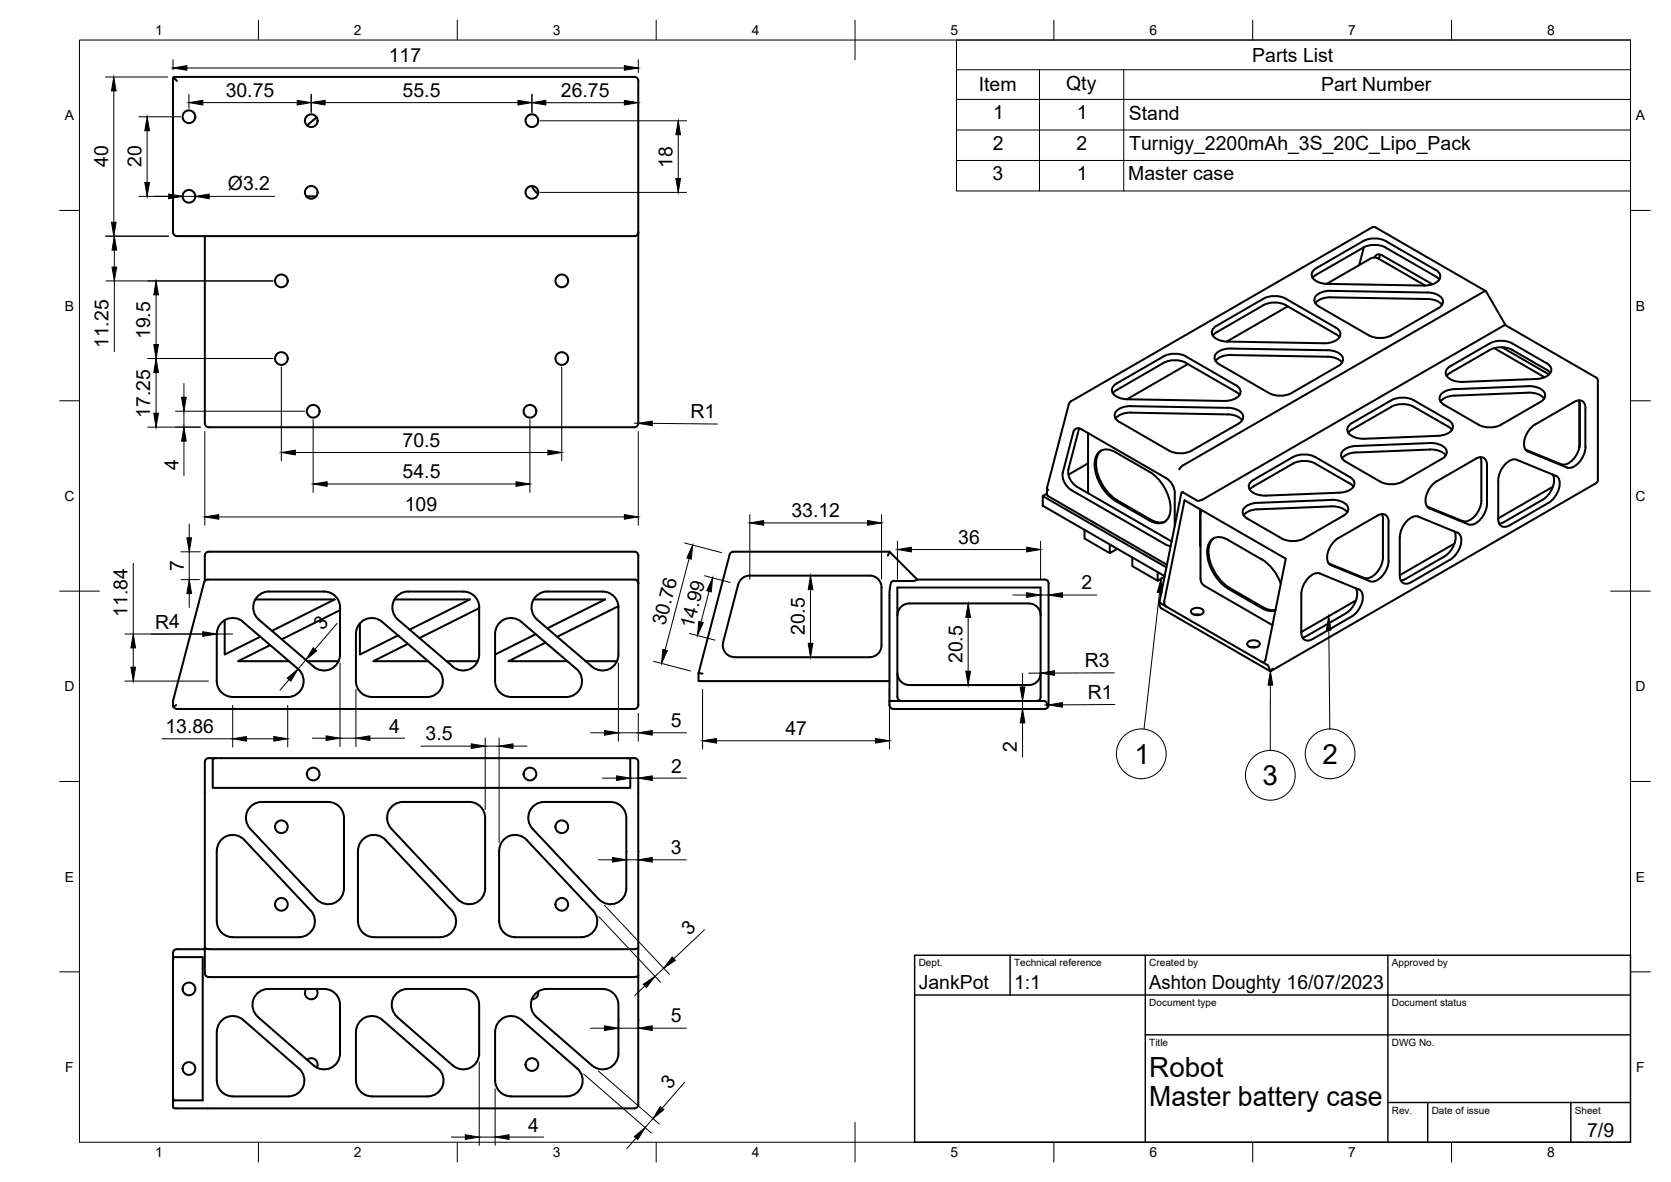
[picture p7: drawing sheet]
<svg xmlns="http://www.w3.org/2000/svg" width="420mm" height="297mm" viewBox="0 0 420 297" stroke-linecap="round" stroke-linejoin="round" font-family="sans-serif">
<!-- layer: Visible -->
<g fill="none" stroke="#000" stroke-width=".51">
<path d="M44.3 19.3h115.2M44.3 19.3l-.7 .1M159.5 19.3a.97 .97 0 0 1 1 1v86.1a1.01 1.01 0 0 1-1 1h-107a1.01 1.01 0 0 1-1-1v-47.1M44.5 20.3l-.9-.8-.1 .1v38.7a1.01 1.01 0 0 0 1 1h115a1.01 1.01 0 0 0 1-1M79.7 29.6l-2.5 1.9M77 49.3h2.5M133.7 46.7l.5 .9 1.1 1.1M344.9 57.2l-75.6 43.7M344.9 57.2l.6-.2 .5 .2M345.9 57.2l27.7 16M323.3 76.7l12.6 7.3M323.3 75.1l12.6 7.2"/>
<path d="M323.3 75.1a6.3 6.3 0 0 0-5.6 0l-11.8 6.8a1.77 1.77 0 0 0-1.2 1.8 1.77 1.77 0 0 0 1.4 1.6l1.2 .4 1.3 .1 24.3 .5a4.2 4.2 0 0 0 4.1-1.9 1.73 1.73 0 0 0-1.1-2.1M323.3 76.7a6.3 6.3 0 0 0-5.6 0l-12.1 7-.6 .6M323.8 77l-15.3 8.8M333.6 71.3l11-6.3 1.2-.3 .8 .3 11.8 6.8M334.6 74.7l25 .5 1.8 .5 1.2 .9M334.6 74.7l-1.4 .1-1.2 .4-1.3 1M342.9 62.2l-1.1 4.4M347 64l-.3 1.1M347.6 64.2l12.6 7.2M347.6 64.2a1.27 1.27 0 0 0-2 .5M358.9 73.5l-24.3-.4a4.2 4.2 0 0 0-4 1.8 1.74 1.74 0 0 0 1 2.1l12.6 7.3a6.3 6.3 0 0 0 5.7 0M358.9 73.5a4 4 0 0 1 3.9 1.9 1.75 1.75 0 0 1-1.1 2.1l-11.9 6.8"/>
<path d="M361 67.8l-12.6-7.2a6.3 6.3 0 0 0-5.6 0l-11.8 6.8a1.77 1.77 0 0 0-1.2 1.8 1.77 1.77 0 0 0 1.4 1.6l1.2 .4 1.3 .1 24.3 .5M361 69.5l-12.6-7.3a6.3 6.3 0 0 0-5.6 0l-12.1 7-.6 .6M361 67.8a1.72 1.72 0 0 1 1.2 1.6 1.72 1.72 0 0 1-1.1 1.6l-1.7 .6-1.4 .2M361 69.5l.9 .8M373.2 73.2l-75.7 43.7-1 1.1M373.2 73.2h.4l5 8.5M298.7 91.5l-15.3 8.8M309.5 87.6l24.3 .4M309.5 89.2l24.3 .4M309.5 89.2l-1.4 .1-1.2 .4-1.3 1M309.5 87.6a4.2 4.2 0 0 0-4 1.8 1.73 1.73 0 0 0 1 2.1M310.7 96.8l-12.5-7.2a6.3 6.3 0 0 0-5.6 0l-11.8 6.8a1.78 1.78 0 0 0-1.2 1.8 1.78 1.78 0 0 0 1.4 1.6l1.1 .4 1.4 .1 24.3 .5"/>
<path d="M310.7 98.5l-12.5-7.3a6.3 6.3 0 0 0-5.6 0l-12.1 7-.7 .6M310.8 96.8a1.72 1.72 0 0 1 1.1 1.6 1.72 1.72 0 0 1-1 1.6l-1.7 .6-1.4 .2M310.8 98.4l.9 .9M333.8 88a4 4 0 0 1 3.8 1.9 1.75 1.75 0 0 1-1.1 2.1l-11.8 6.8a6.2 6.2 0 0 1-5.6 0l-12.6-7.3M333.8 89.6l1.4 .2 1.1 .4 1.2 .9M335.9 83.9l.9 .9M362.5 98.9l.8-.5 1.7-.6 19.2-.8a4.3 4.3 0 0 1 4.2 1.8 1.72 1.72 0 0 1-1 2.2l-10 5.7a6.2 6.2 0 0 1-5.6 0l-8.7-5a1.68 1.68 0 0 1-.6-2.8zM364.2 92.4l10.4-6.1a6.3 6.3 0 0 1 5.7 0l8.6 5a1.76 1.76 0 0 1 1.2 1.7 1.76 1.76 0 0 1-1.4 1.7l-1.1 .4-1.3 .1-18.5 .8a4.3 4.3 0 0 1-4.2-1.8 1.56 1.56 0 0 1 .6-1.8zM365.7 99.4l18.5-.7 2.2 .2a3.4 3.4 0 0 1 1.9 1.3M365.7 99.4l-1.3 .2-1.1 .4-1.1 .9M375.7 87.5l12.7 7.3M377.7 87.3l11.8 6.8"/>
<path d="M378.1 81.8l-75.6 43.7M378.5 81.7l22.8 13.1M378.6 81.7l-.5 .1M389.8 93.7l-.6-.6-8.9-5.2a6.3 6.3 0 0 0-5.7 0l-10.2 5.9-.6 .7M401.3 94.8l.4 .4 .1 .5M401.8 95.7v24.9M268.6 118a4.5 4.5 0 0 0 2.1 4.2l23.9 13.9M269.3 100.9l-.5 .6-5.5 21.1 .3 .5M271.3 107.7l-2.7 10.3M271.4 107.6l-.1 .1M273.6 108.8v15.2M273.6 116.4l-5 2.9"/>
<path d="M276.3 113.7a3.4 3.4 0 0 1 4.2 0l8.5 4.8a11.4 11.4 0 0 1 5.3 10.2 2.97 2.97 0 0 1-4.4 2.5l-9.4-5.3a11.4 11.4 0 0 1-5.2-10.1l.2-.9zM277 113.2a5.4 5.4 0 0 0-1 6 11.9 11.9 0 0 0 4.9 6.5M284.4 103.7l24.3 .4M284.4 102.1l24.3 .4M284.4 102.1a4.2 4.2 0 0 0-4.1 1.8 1.73 1.73 0 0 0 1.1 2.1l12.6 7.2M284.4 103.7l-1.4 .1-1.3 .4-1.2 1M294 113.2a6.3 6.3 0 0 0 5.6 0M308.7 102.5a4 4 0 0 1 3.8 1.9 1.75 1.75 0 0 1-1.1 2M308.7 104.1l1.4 .2 1.1 .4 1.2 .9M311.4 106.5l-11.8 6.7M325.1 114.9l-9.9 5.7M325.1 116.5l-9.9 5.7"/>
<path d="M325.1 114.9a6.2 6.2 0 0 1 5.7 0l8.6 5a1.76 1.76 0 0 1 1.2 1.7 1.76 1.76 0 0 1-1.4 1.6l-1.1 .4-1.3 .2-18.5 .8a4.3 4.3 0 0 1-4.2-1.9 1.72 1.72 0 0 1 1.1-2.1M325.1 116.5a6.3 6.3 0 0 1 5.7 0M330.8 116.5l8.6 5 .9 .8M339.9 107.9l-.9 .9M362.6 115.3l-9.9 5.7M362.6 115.3a1.73 1.73 0 0 0 1.2-1.6 1.73 1.73 0 0 0-1.2-1.7l-1.7-.6-1.4-.1-18.6 .8a3.8 3.8 0 0 0-3.7 1.9 1.76 1.76 0 0 0 1.2 2l8.6 5a6.3 6.3 0 0 0 5.7 0M363.5 114.5a4.6 4.6 0 0 0-4-1.5l-19.2 .8-1.7 .5-1.2 .9M364.2 105.6l-8.7-5a6.3 6.3 0 0 0-5.7 0l-9.9 5.7M364.2 107.2l-8.7-5a6.3 6.3 0 0 0-5.7 0l-9.9 5.8M364.2 105.6a1.76 1.76 0 0 1 1.1 1.7 1.76 1.76 0 0 1-1.3 1.6l-1.1 .4-1.3 .2-18.6 .8a4.3 4.3 0 0 1-4.2-1.8 1.72 1.72 0 0 1 1.1-2.2M364.2 107.2l.9 .8M372.2 114.9l.3 1.2"/>
<path d="M372.5 116.1v9.7M386 106.7l9.8-5.7a1.73 1.73 0 0 1 2-.2 1.73 1.73 0 0 1 .9 1.8l-.1 9.7M386 106.6a6 6 0 0 0-2.7 5.7l.5 .9 .4 .3 9.8 4M390.4 119.2a5.1 5.1 0 0 1-1.6 5.7l-.9 .7M397 100.6l.2 1.2M397.1 100.9v11.6M397.2 101.8v9.7M397.2 111.5a5.9 5.9 0 0 1-3.7 5.2h-.9l-9-3.7M398.7 112.3a5.9 5.9 0 0 1-3.8 5.3l-.9-.1M52.5 138.6h107M52.5 138.6a1.01 1.01 0 0 0-1 1v6.4M159.5 138.6a1.01 1.01 0 0 1 1 1v37.6"/>
<path d="M183.5 139.4l-7.9 29.8M184.4 138.6h39.2l7.1 7.1M184.4 138.6a1.01 1.01 0 0 0-.9 .8M223.7 138.6l-.5 1M263.2 122.7l.1 1.6 .3 .4 29.8 17.2M263.2 124l-1 .7M269.3 123.1l24 13.8M269.3 123.1a4.5 4.5 0 0 1-2.1-4.3l2.7-10.3a1.25 1.25 0 0 1 2.1-.6l21.3 12.3 1.3 1.3 .6 1.2 .2 1.2M272.7 133.2v2.1l6.3 3.7M279 136.8v2.2l1.9-1.1M280.9 125.7l8.5 4.9M289.4 130.6l.6 .3a3.6 3.6 0 0 0 3 .2"/>
<path d="M293.3 136.9l1.1 .3M295.4 123.9v8.3M297.5 123.8l3.6 2 1.2-.2M297.5 123.7h-.3l-.3 .6-5.3 26.9 .2 .4 1.5 .8M301.8 128v9.2l.1-.1M301.9 132.2l-.1 .1M302.1 128.2l-.2 1v16.3l.4 1.2 .6 .5 17.1 9.9M302.5 125.5l-.2 .1M305.2 135.2a5.4 5.4 0 0 0-.9 6.1 11.9 11.9 0 0 0 4.9 6.5l9 5.1 1.6 .5 .9-.1M315.2 122.2l-1 .8M334.7 125.6l-18.5 .8a3.9 3.9 0 0 0-3.7 1.9 1.76 1.76 0 0 0 1.1 2l8.7 5M334.7 127.3l-19.2 .7-1.7 .6-1.1 .9"/>
<path d="M334.7 125.6a4.3 4.3 0 0 1 4.2 1.8 1.72 1.72 0 0 1-1 2.2M334.7 127.2l2.2 .3a3.4 3.4 0 0 1 1.9 1.2M337.8 129.6l-9.9 5.7a6.3 6.3 0 0 1-5.6 0M346.3 129.6a1.71 1.71 0 0 1 2-.2 1.71 1.71 0 0 1 .8 1.8l.1 9.7a5.9 5.9 0 0 1-3.8 5.2h-.9l-9.8-4.1a2.5 2.5 0 0 1-.8-3.1l.8-1.9 1.3-1.4 10.3-6M347.5 129.2l.2 .9v9.9a5.9 5.9 0 0 1-3.7 5.3l-.9-.1-9-3.6M356.6 129.8l9.8 4.1M356.6 129.8a3.7 3.7 0 0 0-3.7 2.3l-.9 2.3v10.3a1.74 1.74 0 0 0 .8 1.8 1.74 1.74 0 0 0 2-.2l9.8-5.6a5.6 5.6 0 0 0 2.6-6.2l-.8-.7M359.4 127.8a2.5 2.5 0 0 1-.8-3.2l.8-1.9 1.4-1.4 10.3-6a1.72 1.72 0 0 1 2-.2 1.72 1.72 0 0 1 .8 1.8v9.7a5.9 5.9 0 0 1-3.7 5.3l-1-.1-9.8-4M365.6 133.5a5.1 5.1 0 0 1-1.6 5.7l-10.6 6.3-1.2 .4M365.7 136.6l-13.7 8M372.5 125.8a5.9 5.9 0 0 1-3.8 5.2h-.9l-9-3.7M378.1 131.2l-1.1 .4"/>
<path d="M379.6 132a1.72 1.72 0 0 1-2 .2 1.72 1.72 0 0 1-.9-1.8v-9.7a5.9 5.9 0 0 1 3.8-5.2h.9l9.8 4.1a2.43 2.43 0 0 1 .8 3.1l-.8 1.9-1.3 1.4-10.4 6M387.9 125.6l-9.8 5.6M390.4 122.3l-13.7 8M401.3 121.5l-81.9 47.2-27.6-16a1.62 1.62 0 0 1-.3-1.5M401.8 120.6l-.1 .5-.4 .4M52.3 145.7l107.2-.1a1.01 1.01 0 0 1 1 1M52.3 145.6a1.01 1.01 0 0 0-1 .8l-7.8 29.8v1M56.5 155.9v8.6l8.9-4.5M64.2 150.7h19.9l-15.7 7.8M81.5 148.7l-13.8-.1a4 4 0 0 0-3.8 2.7 4 4 0 0 0 1.2 4.4l13.8 11.8a4 4 0 0 0 4.3 .6 4 4 0 0 0 2.3-3.6v-11.8M81.5 148.7a4 4 0 0 1 4 4M85.5 153.3l-14.7 7.4"/>
<path d="M90.5 156.7v7.8l9.6-4.8M99.2 150.7h18.9l-15.1 7.5M120.5 152.7v11.8a4 4 0 0 1-2.3 3.6 4 4 0 0 1-4.3-.5l-13.9-11.9M120.5 152.8l-15 7.5M120.5 152.7a4 4 0 0 0-4-4l-13.9-.1a4 4 0 0 0-3.7 2.7 4 4 0 0 0 1.2 4.4M134.2 150.7h17.9l-14.5 7.2M134.7 159.4l-10.2 5.1M137.6 148.7h13.9a4 4 0 0 1 4 4M137.6 148.6a4 4 0 0 0-3.7 2.7 4 4 0 0 0 1.1 4.4l13.9 11.8a4 4 0 0 0 4.3 .6 4 4 0 0 0 2.3-3.6v-11.8M155.5 152.3l-15.4 7.7M218.7 144.7l-30.2-.1a2.99 2.99 0 0 0-2.9 2.3l-3.8 14.5M218.7 144.6a2.99 2.99 0 0 1 3 3l-.1 14.6a2.95 2.95 0 0 1-2.9 2.9"/>
<path d="M224 146.4l-.4 3.2v27.6M225.7 154.6a2.99 2.99 0 0 1 2.9-3h30.1a2.99 2.99 0 0 1 3 3M262.7 145.7h-32.1l-.8 .3h-5.1l-.7 .4M262.7 145.6a1.01 1.01 0 0 1 1 1M263.7 146.6v30.6M284.7 140.1v2.2l6.4 3.7M291.1 143.8v2.2l1.7-1M293.3 152.4a1.33 1.33 0 0 1-.6-1.3l5.1-25.4 25.5 14.7-5.1 25.4-.3 .5h-.6M293.3 152.4l25.4 14.7 .7 1.6M293.3 142.6l-31.1-17.9v2.4l30.6 17.7M299.6 153.3a2.08 2.08 0 0 1 3 .2 1.38 1.38 0 0 1-1.8 1.1 .96 .96 0 0 1-1-.3 .96 .96 0 0 1-.2-1zM300.3 154.5h1.5"/>
<path d="M308.8 148l9.1 5.2 1.8 .4 1-.2M322.1 146.7a11.8 11.8 0 0 0-4.8-6.1l-8.5-4.9a3.2 3.2 0 0 0-3.7-.4 3.2 3.2 0 0 0-1.6 3.4 11.7 11.7 0 0 0 5.3 9.2M331.9 144.1l9.8 4.1M331.9 144.1a3.7 3.7 0 0 0-3.8 2.3l-.7 1.7-.2 1.2v9.7a1.73 1.73 0 0 0 .8 1.8 1.73 1.73 0 0 0 2-.2l9.8-5.7a5.6 5.6 0 0 0 2.6-6.1l-.7-.7M340.9 147.8a5.1 5.1 0 0 1-1.6 5.7l-10.7 6.3-1.1 .4M340.9 150.9l-13.7 7.9M43.5 177.2l.1 .5M44.3 177.2l-.7 .5M58.5 175.1a4 4 0 0 1-4-3.9v-11.9a4 4 0 0 1 2.3-3.6 4 4 0 0 1 4.3 .5l13.9 11.9a4 4 0 0 1 1.1 4.4 4 4 0 0 1-3.7 2.7h-13.9M67.9 162.1l-8 4.1h12.8M77.3 166.2h7.8M93.5 175.1a4 4 0 0 1-4-3.9v-11.9a4 4 0 0 1 2.3-3.6 4 4 0 0 1 4.3 .6l13.8 11.8a4 4 0 0 1 1.2 4.4 4 4 0 0 1-3.7 2.7h-13.9"/>
<path d="M102.6 161.8l-8.7 4.4h13.8M112.3 166.2h7.8M128.5 175.2h13.8M128.5 175.1a4 4 0 0 1-4-3.9v-11.9a4 4 0 0 1 2.3-3.6 4 4 0 0 1 4.3 .6l13.8 11.8a4 4 0 0 1 1.2 4.4 4 4 0 0 1-3.7 2.7M137.2 161.5l-9.4 4.7h14.8M147.3 166.2h7.8M160.5 177.2a1.01 1.01 0 0 1-1 1h-115l-.5-.2-.4-.3M175.6 169.2v2h48M175.6 169.2l1 .1M181.8 161.4a3 3 0 0 0 2.9 3.7M184.7 165.2h34M223.6 177.2a1.01 1.01 0 0 0 1.1 1h38"/>
<path d="M225.6 175.2v-27.6h36v27.6M225.7 169.2a2.99 2.99 0 0 0 2.9 3h30.1a2.99 2.99 0 0 0 3-3M225.7 175.2a1.01 1.01 0 0 0 1 1M226.7 176.2l-3.1 .1M226.7 176.2h36M261.7 175.2a1.01 1.01 0 0 1-1 1M262.7 176.2l.3 .2 .3 .8M263.3 177.2l.2 .5M263.5 177.7l-.3 .3-.5 .2M263.7 177.2l-.2 .5M313.8 161.4a2.08 2.08 0 0 1 3 .3 1.38 1.38 0 0 1-1.9 1 .96 .96 0 0 1-1-.2 .96 .96 0 0 1-.1-1.1zM314.4 162.7h1.5"/>
<path d="M319.4 168.6v.1M320 168l-.6 .7M54.5 190.5l-1 .3v7.2h105v-7.2l-1-.3M55.9 210.8a4 4 0 0 1 5.5 .3l16.7 17.7a4 4 0 0 1 .8 4.3 4 4 0 0 1-3.7 2.4h-16.7a4 4 0 0 1-4-4v-17.7a4 4 0 0 1 1.4-3zM98.4 208.3l16.7 17.7a4 4 0 0 0 4.4 1 4 4 0 0 0 2.5-3.8M98.4 208.3a4 4 0 0 1-.8-4.4 4 4 0 0 1 3.7-2.4h16.7a4 4 0 0 1 4 4v17.8M125.5 213.8v17.7M125.5 213.8a4 4 0 0 1 2.5-3.7 4 4 0 0 1 4.4 1l16.7 17.7a4 4 0 0 1 .8 4.3 4 4 0 0 1-3.7 2.4M44.5 238.5h7M44.5 238.5a1.01 1.01 0 0 0-1 1v2M51.5 238.1l.3 .3 .7 .1M52.5 238.5h107"/>
<path d="M86.5 223.2a4 4 0 0 1-2.5 3.7 4 4 0 0 1-4.4-.9l-16.7-17.7a4 4 0 0 1-.7-4.4 4 4 0 0 1 3.6-2.4h16.7a4 4 0 0 1 4 4v17.8M94 235.5a4 4 0 0 1-4-4v-17.7a4 4 0 0 1 2.5-3.7 4 4 0 0 1 4.4 1l16.7 17.7a4 4 0 0 1 .8 4.3 4 4 0 0 1-3.7 2.4h-16.7M125.5 231.5a4 4 0 0 0 4 4h16.7M157.5 223.3v-17.8a4 4 0 0 0-4-4h-16.7a4 4 0 0 0-3.7 2.4 4 4 0 0 0 .8 4.4l16.7 17.7M157.5 223.2a4 4 0 0 1-2.5 3.8 4 4 0 0 1-4.4-1M160.5 238.1l-.3 .3-.7 .1M43.5 241.5l.3-1h7.2v36h-7.2l-.3-1M43.5 241.5v36a.68 .68 0 0 0 0 .8 .68 .68 0 0 0 .8 .2h115.2a1.01 1.01 0 0 0 1-1v-86a.97 .97 0 0 0-1-1h-107a.97 .97 0 0 0-1 1v53.2l.2 .5 .6 .3M61.1 256.3l14.1 12.2a4 4 0 0 1 1.1 4.4 4 4 0 0 1-3.8 2.6h-14a4 4 0 0 1-4-4M61.1 256.3a4 4 0 0 0-4.2-.6 4 4 0 0 0-2.4 3.6v12.2M77 248.5a1.6 1.6 0 0 0 .2 2.2 1.6 1.6 0 0 0 2.2 0 1.6 1.6 0 0 0 .1-2.2M81.5 248.5h-14a4 4 0 0 0-3.8 2.6 4 4 0 0 0 1.1 4.4"/>
<path d="M81.5 248.5a4 4 0 0 1 4 4v12.2a4 4 0 0 1-2.3 3.7 4 4 0 0 1-4.3-.6l-14.1-12.2M99.9 255.5a4 4 0 0 1-1.2-4.4 4 4 0 0 1 3.8-2.6h14a4 4 0 0 1 4 4v12.3a4 4 0 0 1-2.4 3.6 4 4 0 0 1-4.2-.6l-14.1-12.2M124.5 259.3v12.2M124.5 259.3a4 4 0 0 1 2.3-3.6 4 4 0 0 1 4.3 .6l14 12.2a4 4 0 0 1 1.2 4.4 4 4 0 0 1-3.8 2.6h-14a4 4 0 0 1-4-4M134.4 249.9a4 4 0 0 1 3.1-1.4h14a4 4 0 0 1 4 4v12.2a4 4 0 0 1-2.4 3.7 4 4 0 0 1-4.2-.6l-14.1-12.3a4 4 0 0 1-.4-5.6zM135.3 249.2a1.6 1.6 0 0 1-1.6 1.9M160.5 245.1l-.3 .3-.7 .1h-107.2M77.2 266.3a1.6 1.6 0 0 1 2.1 0 1.6 1.6 0 0 1 .4 2M89.5 271.5a4 4 0 0 0 4 4h14a4 4 0 0 0 3.8-2.6 4 4 0 0 0-1.1-4.4l-14.1-12.2a4 4 0 0 0-4.3-.6 4 4 0 0 0-2.3 3.6v12.2"/>
<circle cx="47.5" cy="29.3" r="1.6"/>
<circle cx="78.3" cy="30.3" r="1.6"/>
<circle cx="133.7" cy="30.3" r="1.6"/>
<circle cx="47.5" cy="49.3" r="1.6"/>
<circle cx="78.3" cy="48.3" r="1.6"/>
<circle cx="133.7" cy="48.3" r="1.6"/>
<circle cx="70.7" cy="70.6" r="1.6"/>
<circle cx="141.3" cy="70.6" r="1.6"/>
<circle cx="70.7" cy="90.1" r="1.6"/>
<circle cx="141.3" cy="90.1" r="1.6"/>
<circle cx="78.8" cy="103.4" r="1.6"/>
<circle cx="133.3" cy="103.4" r="1.6"/>
<circle cx="78.8" cy="194.5" r="1.6"/>
<circle cx="133.3" cy="194.5" r="1.6"/>
<circle cx="70.7" cy="207.8" r="1.6"/>
<circle cx="141.3" cy="207.8" r="1.6"/>
<circle cx="70.7" cy="227.3" r="1.6"/>
<circle cx="141.3" cy="227.3" r="1.6"/>
<circle cx="47.5" cy="248.5" r="1.6"/>
<circle cx="47.5" cy="268.5" r="1.6"/>
<circle cx="133.7" cy="267.5" r="1.6"/>
</g>
<!-- layer: BORDER -->
<g fill="none" stroke="#000" stroke-width=".25">
<path d="M20 10.1h390v276.9h-390zM65 5.1v5M115 5.1v5M165 5.1v5M215 5.1v10M265 5.1v5M315 5.1v5M365 5.1v5M15 52.9h5M410 52.9h5M15 100.7h5M410 100.7h5"/>
<path d="M15 148.6h10M405 148.6h10M15 196.4h5M410 196.4h5M15 244.2h5M410 244.2h5M65 287v5M115 287v5M165 287v5M215 282.1v9.9M265 287v5M315 287v5"/>
<path d="M365 287v5"/>
</g>
<!-- layer: TITLEBLOCK -->
<path d="M230 240.1h180v46.9h-180zM230 250h180M254 240.1v9.9M288 240.1v46.9M349 240.1v46.9M288 260.1h122M349 277.1h61M359 277.1v9.9M395 277.1v9.9" fill="none" stroke="#000" stroke-width=".36"/>
<!-- layer: Parts Lists -->
<path d="M240.5 10.1h169.5v37.9h-169.5zM240.5 17.5h169.5M261.4 17.5v30.5M282.6 17.5v30.5M240.5 25h169.5M240.5 32.7h169.5M240.5 40.3h169.5" fill="none" stroke="#000" stroke-width=".25"/>
<!-- layer: Balloons -->
<g fill="none" stroke="#000" stroke-width=".25">
<path d="M291.5 148.9l-3.8 34.3M334.1 158.4l.3 24.8M319.4 172.2v16.4"/>
<circle cx="287" cy="189.4" r="6.3"/>
<circle cx="319.4" cy="194.8" r="6.3"/>
<circle cx="334.4" cy="189.4" r="6.3"/>
</g>
<path d="M292 145.4l.1 3.6-1.1-.1zM334.1 154.9l.6 3.5h-1.2zM319.4 168.7l.6 3.5h-1.2z" fill="#000" stroke="#000" stroke-width=".25"/>
<!-- layer: FD_Dimensions -->
<g fill="none" stroke="#000" stroke-width=".25">
<path d="M26.5 19.4h15.7M43.5 15v2.6M47 17.1h110M160.5 15v3.3M28.6 22.8v33M34.9 29.3h10.5M37 32.9v13M47.5 23.7v3.5M51 25.8h23.7M78.3 23.7v4.5M81.7 25.8h48.5M133.8 23.7v4.5"/>
<path d="M135.8 30.4h36.8M137.2 25.8h19.8M170.5 33.9v11M26.5 59.4h15.9M34.9 49.3h10.5M45.9 49.3h3.2M52.6 49.3h16.4M135.8 48.4h36.8M26.6 70.6h42M28.7 62.9v4.2M28.7 70.6v17.8M39.2 74.1v12.5"/>
<path d="M37.1 90.1h31.5M39.2 93.6v10.3M46.2 96.4v3.5M70.7 92.2v23.6M141.2 92.2v23.6M37.1 107.3h13.3M44.2 103.3h32.4M46.2 103.3v4M46.2 110.9v8.7M51.5 108.4v23.6M74.3 113.7h63.5M78.7 105.5v18.2"/>
<path d="M133.2 105.5v18.2M159.5 106.3l1 .1M160.5 108.4v23.6M164 106.4l16.4 .2M45.5 138.7h4.9M47.6 131.7v3.5M47.6 138.7v7M55 129.9h102M82.3 121.6h47.5M172.1 136.4l9.3 2.5M188.5 129.3v16.3M192 131.4h26.1"/>
<path d="M221.7 129.3v16.3M225.7 136v9.6M229.2 138.1h28.9M261.6 136v9.6M31.4 159.3h21M33.5 141.5v17.8M45.5 145.7h4.7M47.6 149.2v3.5M54.5 159.3h4M84.8 156.7l-5.6 6.5M173.3 140.4l-6.1 22.9M173.3 159.2l6.5 1.7"/>
<path d="M177.1 144.7l6.5 1.7M178.3 148.6l-2 7.7M203.8 148.2v13.5M243.4 155.2v13.5M254.7 149.5h3.4M261.6 149.5h2.1M267.1 149.5h8.7M31.4 171.2h21M33.5 162.8v4.9M58.5 177.3v10.5M72.3 177.3v10.5M72.7 170.8l-2.3 2.6"/>
<path d="M76.9 165.8l-1.9 2.3M85.5 166.6v21M89.5 173.3v14.3M155.5 166.6v19.7M160.5 179.3v7M164.3 166.2l9.3 2.4M176.7 173.3v15M223.6 173.3v15M257.1 169.2v3.5M257.1 176.2v2M261.6 169.1l-2.9 .1M263.7 177.2h-1"/>
<path d="M280.2 169.1h-15M280.3 177l-13.2 .1M40.7 185.7h17.8M62 185.7h6.9M78.5 185.5h3.5M85.5 185.5h4M93 185.5h8.7M105.8 187.5h12.7M122 185.4v18M122 187.5h3.5M125.5 185.4v26.3M129 187.5h3.5"/>
<path d="M148.5 184.2h3.5M151.5 195.5h3.5M155.5 184.2h5M158.5 195.5h2M164 184.2h8.6M164 195.5h8.6M180.1 186.2h40.1M257.1 181.7v8.6M150.5 216.1h3.5M157.5 214h.1M157.5 216.1h3M160.5 214h.1"/>
<path d="M164 216.1h8.6M150.5 230.3l15.6 16.6M152 227.5l16.3 17.3M177.1 233.7l-7.7 7.2M148.5 258.4h3.5M155.5 256.3h.1M155.5 258.4h5M160.5 256.3h.1M162.2 247.8l-2.6 2.4M164 258.4h8.6M166.9 243.3l-2.2 2.1M120.5 266.9v21"/>
<path d="M124.5 273.6v14.3M146.7 269.9l17.1 14.8M150.5 269.1l15.3 13.4M172.1 272l-5.6 6.5M113.5 285.8h3.5M120.5 285.8h4M128 285.8h8.7M159.9 286l-2.3 2.7M164.2 281.1l-2 2.3"/>
</g>
<g fill="#000" stroke="#000" stroke-width=".25">
<path d="M43.5 17.1l3.5-.6v1.2zM157 16.5l3.5 .6-3.5 .6zM28.6 19.4l.6 3.4h-1.2zM37 29.3l.6 3.6h-1.2zM47.5 25.8l3.5-.6v1.2zM74.7 25.2l3.6 .6-3.6 .6zM78.3 25.8l3.4-.6v1.2zM130.2 25.2l3.6 .6-3.6 .6zM133.8 25.8l3.4-.6v1.2zM157 25.2l3.5 .6-3.5 .6zM170.5 30.4l.6 3.5h-1.2zM28 55.8h1.2l-.6 3.6z"/>
<path d="M36.4 45.9h1.2l-.6 3.4zM42.4 48.8l3.5 .5-3.5 .6zM49.1 49.3l3.5-.5v1.1zM169.9 44.9h1.2l-.6 3.5zM28.7 59.4l.6 3.5h-1.1zM28.2 67.1h1.1l-.6 3.5zM39.2 70.6l.6 3.5h-1.1zM39.2 90.1l.6 3.5h-1.1zM38.7 86.6h1.1l-.6 3.5zM45.7 99.9h1.1l-.6 3.4zM38.7 103.9h1.1l-.6 3.4zM46.2 107.3l.6 3.6h-1.1z"/>
<path d="M70.7 113.7l3.6-.6v1.2zM137.8 113.1l3.4 .6-3.4 .6zM160.5 106.4l3.5-.6v1.2zM47 135.2h1.2l-.6 3.5zM51.5 129.9l3.5-.6v1.2zM78.7 121.6l3.6-.5v1.1zM129.8 121.1l3.4 .5-3.4 .6zM157 129.3l3.5 .6-3.5 .6zM188.5 131.4l3.5-.6v1.2zM218.1 130.8l3.6 .6-3.6 .6zM225.7 138.1l3.5-.6v1.2zM258.1 137.5l3.5 .6-3.5 .6z"/>
<path d="M47.6 145.7l.6 3.5h-1.2zM51 158.8l3.5 .5-3.5 .6zM174.2 137l-.4 3.5-1.1-.3zM175.7 156.2l1.1 .3-1.4 3.2zM179.2 145.2l-.3 3.5-1.2-.3zM203.8 144.7l.6 3.5h-1.2zM243.4 151.7l.6 3.5h-1.2zM258.1 149l3.5 .5-3.5 .6zM263.7 149.5l3.4-.5v1.1zM32.9 167.7h1.2l-.6 3.5zM33.5 159.3l.6 3.5h-1.2zM72.2 170.4l2.8-2.3-1.9 3.1z"/>
<path d="M78.7 162.8l.9 .8-2.7 2.2zM166.7 163.2l1.1 .3-1.5 3.2zM203.2 161.7h1.2l-.6 3.5zM242.8 168.7h1.2l-.6 3.5zM256.5 172.7h1.2l-.6 3.5zM261.6 169.1l3.6-.5v1.1zM263.7 177.2l3.4-.6v1.1zM58.5 185.7l3.5-.6v1.2zM68.9 185.1l3.4 .6-3.4 .6zM82 184.9l3.5 .6-3.5 .6zM89.5 185.5l3.5-.6v1.2zM118.5 186.9l3.5 .6-3.5 .6z"/>
<path d="M125.5 187.5l3.5-.6v1.2zM152 183.6l3.5 .6-3.5 .5zM155 195l3.5 .5-3.5 .6zM160.5 184.2l3.5-.6v1.1zM160.5 195.5l3.5-.5v1.1zM176.7 186.2l3.4-.6v1.1zM220.2 185.6l3.4 .6-3.4 .5zM257.1 178.2l.6 3.5h-1.2zM154 215.5l3.5 .6-3.5 .5zM160.5 216.1l3.5-.6v1.1zM152 257.8l3.5 .6-3.5 .6zM161.8 247.3l2.9-1.9-2.2 2.8z"/>
<path d="M160.5 258.4l3.5-.6v1.2zM169 240.5l.8 .8-2.9 2zM166 278.1l.9 .8-2.7 2.2zM117 285.2l3.5 .6-3.5 .5zM124.5 285.8l3.5-.6v1.1zM159.5 285.6l2.7-2.2-1.8 3z"/>
</g>
<g font-size="7">
<text x="285.3" y="191.9">1</text>
<text x="332.6" y="191.9">2</text>
<text x="317.5" y="197.3">3</text>
<text x="289" y="270.6">Robot</text>
<text x="289" y="278.1">Master battery case</text>
</g>
<g font-size="4.9">
<text x="97.8" y="15.7">117</text>
<text x="314.9" y="15.5">Parts List</text>
<text x="246.1" y="23">Item</text>
<text x="268.1" y="22.5">Qty</text>
<text x="332.2" y="23">Part Number</text>
<text x="56.7" y="24.3">30.75</text>
<text x="101.2" y="24.3">55.5</text>
<text x="141" y="24.3">26.75</text>
<text x="249.7" y="29.9">1</text>
<text x="270.8" y="29.9">1</text>
<text x="283.8" y="30">Stand</text>
<text x="27.2" y="42" transform="rotate(-90 27.2 42)">40</text>
<text x="249.6" y="37.6">2</text>
<text x="270.7" y="37.6">2</text>
<text x="284" y="37.7">Turnigy_2200mAh_3S_20C_Lipo_Pack</text>
<text x="35.5" y="42" transform="rotate(-90 35.5 42)">20</text>
<text x="57.3" y="47.8">Ø3.2</text>
<text x="169.1" y="42.2" transform="rotate(-90 169.1 42.2)">18</text>
<text x="249.6" y="45.2">3</text>
<text x="270.8" y="45.2">1</text>
<text x="283.7" y="45.3">Master case</text>
<text x="27.3" y="87.5" transform="rotate(-90 27.3 87.5)">11.25</text>
<text x="37.8" y="85.3" transform="rotate(-90 37.8 85.3)">19.5</text>
<text x="37.8" y="105" transform="rotate(-90 37.8 105)">17.25</text>
<text x="173.6" y="105.1">R1</text>
<text x="101.2" y="112.3">70.5</text>
<text x="44.9" y="118.2" transform="rotate(-90 44.9 118.2)">4</text>
<text x="101.2" y="120.2">54.5</text>
<text x="101.8" y="128.4">109</text>
<text x="199" y="129.9">33.12</text>
<text x="240.9" y="136.6">36</text>
<text x="46.2" y="143.5" transform="rotate(-90 46.2 143.5)">7</text>
<text x="271.9" y="148.1">2</text>
<text x="32" y="154.9" transform="rotate(-90 32 154.9)">11.84</text>
<text x="39" y="158">R4</text>
<text x="81.1" y="158.7" transform="rotate(-49 81.1 158.7)">3</text>
<text x="167.3" y="157.4" transform="rotate(-75 167.3 157.4)">30.76</text>
<text x="174.3" y="158.2" transform="rotate(-75 174.3 158.2)">14.99</text>
<text x="202.3" y="159.6" transform="rotate(-90 202.3 159.6)">20.5</text>
<text x="242" y="166.7" transform="rotate(-90 242 166.7)">20.5</text>
<text x="272.7" y="167.6">R3</text>
<text x="273.6" y="175.7">R1</text>
<text x="41.6" y="184.2">13.86</text>
<text x="97.8" y="184.1">4</text>
<text x="168.7" y="182.7">5</text>
<text x="197.5" y="184.8">47</text>
<text x="107" y="186">3.5</text>
<text x="255.7" y="189" transform="rotate(-90 255.7 189)">2</text>
<text x="168.8" y="194.1">2</text>
<text x="168.7" y="214.6">3</text>
<text x="173.3" y="235.3" transform="rotate(-43 173.3 235.3)">3</text>
<text x="231" y="248.5">JankPot</text>
<text x="255" y="248.5">1:1</text>
<text x="289" y="248.5">Ashton Doughty 16/07/2023</text>
<text x="168.7" y="256.9">5</text>
<text x="168.5" y="274" transform="rotate(-49 168.5 274)">3</text>
<text x="132.8" y="284.4">4</text>
<text x="399.1" y="285.7">7/9</text>
</g>
<g font-size="3.5">
<text x="39" y="8.8">1</text>
<text x="89" y="8.8">2</text>
<text x="139" y="8.8">3</text>
<text x="189" y="8.8">4</text>
<text x="239" y="8.8">5</text>
<text x="289" y="8.8">6</text>
<text x="339" y="8.8">7</text>
<text x="389" y="8.8">8</text>
<text x="16.3" y="30.2">A</text>
<text x="411.3" y="30.2">A</text>
<text x="16.3" y="78">B</text>
<text x="411.3" y="78">B</text>
<text x="16.2" y="125.9">C</text>
<text x="411.2" y="125.9">C</text>
<text x="16.2" y="173.7">D</text>
<text x="411.2" y="173.7">D</text>
<text x="16.3" y="221.6">E</text>
<text x="411.3" y="221.6">E</text>
<text x="16.4" y="269.4">F</text>
<text x="411.4" y="269.4">F</text>
<text x="39" y="290.8">1</text>
<text x="89" y="290.8">2</text>
<text x="139" y="290.8">3</text>
<text x="189" y="290.8">4</text>
<text x="239" y="290.8">5</text>
<text x="289" y="290.8">6</text>
<text x="339" y="290.8">7</text>
<text x="389" y="290.8">8</text>
</g>
<g font-size="2.5">
<text x="231" y="242.9">Dept.</text>
<text x="255" y="242.9">Technical reference</text>
<text x="289" y="242.9">Created by</text>
<text x="350" y="242.9">Approved by</text>
<text x="289" y="252.8">Document type</text>
<text x="350" y="252.8">Document status</text>
<text x="289" y="262.9">Title</text>
<text x="350" y="262.9">DWG No.</text>
<text x="350" y="279.9">Rev.</text>
<text x="360" y="279.9">Date of issue</text>
<text x="396" y="279.9">Sheet</text>
</g>
</svg>
